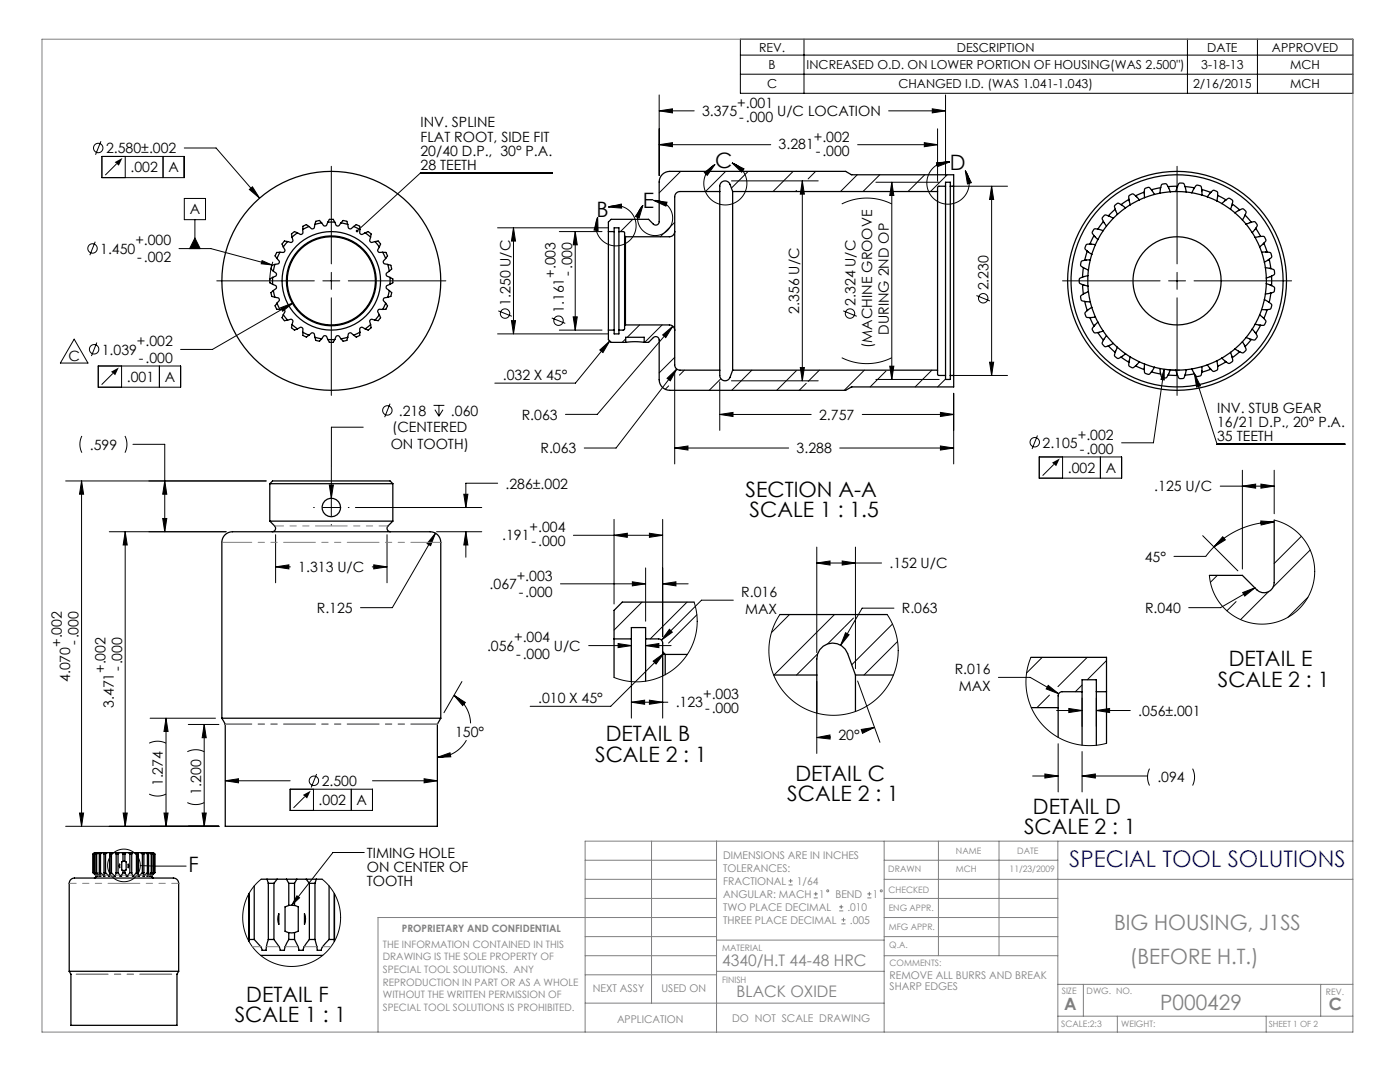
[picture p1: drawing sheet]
<svg xmlns="http://www.w3.org/2000/svg" width="279mm" height="216mm" viewBox="0 0 279 216" stroke-linecap="round" stroke-linejoin="round" font-family="sans-serif">
<g fill="none" stroke="#000" stroke-width=".2">
<path d="M131.6 18.9v16.1M147.8 7.8h122.2v10.8h-122.2zM147.8 14.8h122.2M147.8 11h122.2M160.5 7.8v10.8M188.7 18.9v16.2M237 7.8v10.8M251 7.8v10.8M20.1 28.2l-1 2.7M20.3 31.2h16.5v4.2h-16.5zM23.2 32.7l-2.2 2.2M25 31.2v4.2"/>
<path d="M32.5 31.2v4.2M36.8 29.5h6.3l8.7 10M36.8 39.6h4.2v4.2h-4.2zM49.8 37.8l.6-.5 1.4 2.2zM66.1 33.2v19.5M110.2 34.5h-26.3l-12.6 11.6M131.6 28.9h22.2M131.6 22.1h6.9M131.6 28.9l2.6-.4v.8zM131.6 22.1l2.6-.4v.8zM135.8 34.2l-4.2 4.3M140.6 34.4l2.1-1.6-1.6 2.2z"/>
<path d="M144.8 34.2l-4 4M146 36.1h17.3M146.1 32.5a4.3 4.3 0 0 1 2.3 6.4 4.3 4.3 0 0 1-6.8 .6 4.3 4.3 0 0 1 1.1-6.7M146.1 32.5l2.4 1.2-.5 .7zM149.3 34.2l-3.3 3.3M158.3 34.2l-4 4M159 38l-.2 .2M160.1 36.1l.4 2.6h-.8zM160.1 36.1v39.9M162.8 34.2l-1.5 1.5M171.1 34.9l-3.4 3.3M171.2 28.9h15.9"/>
<path d="M174.8 36.4h12.6M175.6 34.9l-3.4 3.3M177.3 22.1h11.4M178 36.4l.4 2.6h-.8zM178 36.4v39.3M184.5 28.5l2.6 .4-2.6 .4zM184.6 34.9l-3.4 3.3M186.1 21.7l2.6 .4-2.6 .4zM186.9 32.5l2.7-.2-2.5 1zM187.1 25.7v10.5M189 34.9l-3.3 3.3M189.6 32.3a4.2 4.2 0 0 0-4.6 4.8 4.2 4.2 0 0 0 5.8 3.3 4.2 4.2 0 0 0 1.8-6.3"/>
<path d="M190 37.2h11.1M192.6 34.1l1.3 2.4-.8 .2zM197.9 37.2v37.7M197.9 37.2l.4 2.6h-.8zM234.9 33.2v19.5M19 48.2l-1.1 2.7M35.7 49.6h6.4l12.2 3.3M38.9 47.5l1.1 2.1h-2.2zM38.9 43.8v5.8M43.3 56h19.4M52.3 52l2 .9-2.2-.3zM54.4 52.2l-.4 1.9-.2 1.8"/>
<path d="M64.4 56h3.4M66.1 54.3v3.4M66.1 59.4v19.5M69.5 56h19.5M99.3 45.5h22M102.5 45.5l.4 2.6h-.8zM102.5 45.5v21.1M111.6 46.2h8.5M114.8 46.2v19.7M114.8 46.2l.4 2.7h-.8zM119.3 43.3l.1 2.7-.8-.1zM121.4 41.3a4 4 0 0 1 5.5 3.3 4 4 0 0 1-4.6 4.4 4 4 0 0 1-3-5.7"/>
<path d="M121.4 41.3l2.6-.6 .1 .8zM126.3 43.8l-2.5 2.4M128.3 41l-.8 2.5-.7-.3zM130.5 40a3.5 3.5 0 0 1 3.7 4.2 3.5 3.5 0 0 1-5.2 2.4 3.5 3.5 0 0 1-.7-5.6M130.5 40l2.6 .3-.2 .8zM134.7 44.4l-2.9 2.8M168 40.7a11.2 11.2 0 0 1 10 0M194.9 59l2.7 1.1M212 56h19.5M233.2 56h3.4M234.9 54.3v3.4M234.9 59.4v19.5"/>
<path d="M238.3 56h19.5M14.8 67.7l2.8 4.7h-5.6zM19.3 68.4l-1.1 2.6M19.6 73h16.4v4.3h-16.4zM22.5 74.5l-2.2 2.3M24.3 73v4.3M31.8 73v4.3M56 61.4l2.5-1-2.1 1.7zM58.5 60.4l-16.1 9.3h-6.4M99.3 66.6h22M99.4 62l2.7 1.1M102.1 64h.8l-.4 2.6z"/>
<path d="M110.1 63.5l2.7 1M111.6 65.9h8.5M114.4 63.2h.8l-.4 2.7zM119.7 69.8l2-1.8-1.4 2.4zM121.7 68l-6.9 8.5h-16M124.9 67.6l-.7 .7M127.6 64.8l-2.4 2.5M132.1 64.8l-3.4 3.5M132.3 66.8l2-1.7-1.4 2.3zM133.1 75.5l2-1.9-1.3 2.4zM133.4 77l-.6 .7M134.3 65.1l-15.1 17.6h-6.3"/>
<path d="M134.7 74.1v18.5M134.7 71.3l-3.1 3.1M135.1 73.6l-12.2 15.8h-6.3M136.6 73.9l-1 1M143.6 76.2v9.7M143.9 75.6l-2.4 2.3M146 76h17.3M150.1 73.9l-4.1 4M159 73.9l-4 4M159.7 73.3h.8l-.4 2.7zM160.9 76.5l-1.4 1.4M163.5 73.9l-2.2 2.2"/>
<path d="M168 71.4a11.2 11.2 0 0 0 10 0M168.3 62l2.7 1.1M172.5 73.9l-4 4M174.8 75.7h12.6M176.8 74l-3.1 3.2M177.6 73.1h.8l-.4 2.6zM186 73.9l-3.4 3.3M188.7 75.6l-1.6 1.6M190 74.9h11.1M190.3 78.5v14.1M197.5 72.3h.8l-.4 2.6zM232.3 73.7l-2.1 14.7h-6.4"/>
<path d="M232.3 73.7v2.1l-.6-.1zM232.7 73.7l2.8 .2M238.4 74.6l4.5 14h25.5M238.4 74.6l1.2 2.4-.8 .2zM13.1 96h40M16.3 96l.4 2.6h-.8zM16.3 96v68.9M16.3 87a3.7 3.7 0 0 0 0 3.3M24.9 87a3.7 3.7 0 0 1 0 3.3M26.5 88.7h6.4v17.4M32.9 96l.4 2.6h-.8zM65.7 96.8h.8l-.4 2.6z"/>
<path d="M66.1 99.6v3.4M72.5 85.2h-6.4v14.2M77.8 80.6l-1 2.6M86.5 80.9h2.2M86.8 81.7l.8 1.3M87.6 80.9v2.1M88.4 81.7l-.8 1.3M92.6 98.6h.8l-.4 2.7zM99.3 96.4h-6.3v4.9M134.7 89.4h22.7M134.7 89.4l2.6-.4v.8zM143.6 82.7h18.3"/>
<path d="M143.6 82.7l2.7-.4v.8zM167.6 89.4h22.7M172.1 82.7h18.2M187.7 82.3l2.6 .4-2.6 .4zM187.7 89l2.6 .4-2.6 .4zM207 86.9l-1 2.7M207.4 91.2h16.4v4.2h-16.4zM210.3 92.7l-2.2 2.2M212.1 91.2v4.2M219.6 91.2v4.2M243.5 97h10.8M247.9 97l2.7-.4v.8z"/>
<path d="M247.9 93.8v19.7M251.6 96.6l2.7 .4-2.7 .4zM254.3 93.8v8.7M21.8 106.1h23.3M25 106.1v58.8M25 106.1l.4 2.6h-.8zM32.5 103.5h.8l-.4 2.6zM55 113.1l2.6-.4v.8zM55 106.7v9.6M55 113.1h3M62.6 101.3h.1M64.4 101.3h3.4"/>
<path d="M66.1 104.7v.1M69.5 101.3h.2M70.9 101.3h25.2M74.3 113.1h2.9M74.6 112.7l2.6 .4-2.6 .4zM77.2 106.7v9.6M86.9 106.4l-8.6 14.9h-6.4M86.9 106.4l-1 2.5-.7-.4zM87.1 106.1h9M93 106.1v5.1M93 106.1l.4 2.6h-.8zM111.9 116.5h16.9"/>
<path d="M114.4 106.8h17.9M122.5 103.6v16.9M122.5 106.8l2.7-.4v.8zM126.2 116.1l2.6 .4-2.6 .4zM128.8 113.3v10.7M129.6 106.4l2.7 .4-2.7 .4zM132.3 103.6v23.4M132.3 116.5h5M132.3 116.5l2.6-.4v.8zM146.3 119.8h-6.3l-8 7.9M163 109.2v21M163 112.3h12.9"/>
<path d="M163 112.3l2.7-.4v.8zM168.1 111.9l2.6 .4-2.6 .4zM170.7 109.2v24.2M240 106.9l7 7M242.3 109.1l-1.7 1.9h-6.3M242.9 114.8l-1.3 1.4M244 107.1l.5 .6-2.2 1.4zM248 118.2l2.5-.9-2.1 1.6zM250.5 117.3l-6.9 4h-6.4M251.6 104l2.7 .2-2.6 .6zM253.1 118.1l-5.5 5.5M254.3 104.2a17 17 0 0 0-12 4.9"/>
<path d="M254.3 103.8l1.4 .4 1.3 .6 2.3 1.8 1.7 2.2 .6 1.4 .5 1.4 .2 1.4 .1 1.5-.5 2.8-1.3 2.5-.9 1.2-1 1-1.2 .9-1.3 .7-1.3 .5-1.5 .3-2.8 .1-1.5-.3-1.3-.5-2.5-1.5-2-2-1.3-2.5-.4-1.4-.2-1.5M259.7 107l-5.4 5.4M261 119.2l-4 4M261.5 109.7l-7.4 7.4M90.6 138.7l2.3 1.5-.6 .6zM90.6 138.7a6.6 6.6 0 0 1 3.3 5.6M92.2 136l-3.6 6.2M117.5 128.8h8.5M123.4 128.4l2.6 .4-2.6 .4zM126 128.8v14.5M128.1 120.1l-5.6 5.6M128.8 128.8h5.1"/>
<path d="M128.8 128.8l2.7-.4v.8zM129.6 139.7l2.7 .4-2.7 .4zM130.4 131.9l2.1-1.6-1.6 2.2zM132.3 131.3v12M132.5 130.3l-10.6 10.6h-16.1M133.6 125.6l.6 .5-2.2 1.6zM137.1 120.1l-7.3 7.4M138.5 120.1l.4 1.7 .2 1.7v1.7l-.3 1.7-.6 1.7-.7 1.5-1 1.4-1.1 1.2-1.3 1.1-1.5 .9-1.7 .7-1.6 .4-1.7 .2h-1.7l-1.7-.3-1.7-.5M139.1 122.7l-5.7 5.6M155.6 122.6l-.8 1.5-.7 1.6-.4 1.7-.2 1.7v1.7l.3 1.9 .4 1.6 .8 1.6 .9 1.5 1.1 1.4 1.3 1.1 1.4 1 1.6 .8 1.6 .6 1.7 .3 1.7 .1 1.7-.1 1.8-.3 1.7-.6 1.5-.8 1.4-1 1.3-1.2 1.1-1.3 .9-1.5 .8-1.6 .4-1.6 .3-1.7v-1.8l-.2-1.7-.4-1.7-.7-1.6-.8-1.6M157.6 122.6l-3.6 3.6M163 136v14.3"/>
<path d="M163.2 130.5l-4.2 4.2M166.5 122.6l-12 12.1M168.5 125.1l-3.3 3.4M168.7 126.3l.8 .4-1.7 2zM170.3 123.3l-1.7 1.7M171.2 135.9l4.4 12.2M178.1 124.5l-8.1 8.2M178.4 121.4h-6.3l-4.3 7.3M179.1 128l-6.7 6.7M199.3 135.2h6.3l5.7 3.2M205.7 131.2l-.5 1.6-.4 1.8v1.8l.1 1.7 .4 1.8 .6 1.6 .9 1.6 1.1 1.4 1.2 1.2 1.5 1.1 1.6 .8 1.6 .6 1.7 .4 1.8 .2 1.8-.1 1.7-.4M208 131.2l-3.1 3.1"/>
<path d="M209.2 136.8l2.1 1.6-2.5-.9zM209.4 138.7l-2.5 2.5M216 136.7l-1.4 1.3M216 139.3v5.7M217 131.2l-5.9 5.8M218.8 139.3v5.7M220.8 131.8l-3.8 3.8M246.7 120l-1.8 1.9M29.8 158.5a3.8 3.8 0 0 0 3.3 0M29.8 148.3a3.8 3.8 0 0 1 3.3 0M30 143.3h13M33.1 143.3l.4 2.7h-.8z"/>
<path d="M33.1 143.3v21.6M37.4 150a3.8 3.8 0 0 1 3.4 0M37.6 144.6h6.1M40.8 144.6v20.3M40.8 144.6l.4 2.6h-.9zM45 155.8h12.9M45 155.8l2.6-.4v.8zM57.9 157.5h16.4v4.2h-16.4zM60.8 159l-2.2 2.2M62.6 157.5v4.2M63.2 154.5l-1.1 2.6M70.1 157.5v4.2"/>
<path d="M74.3 155.8h13M84.6 155.4l2.7 .4-2.7 .4zM87.3 151.1l2.5-.9 .2 .8zM93.1 147.7a6.6 6.6 0 0 1-5.8 3.4M126 140.1h7.3M126 140.1l2.6-.4v.8zM163 147.2l2.6-.5 .1 .8zM165.7 147.1l-2.7 .1M171.9 145.6l2.6-.5-2.4 1.2zM174.5 145.1l-1.3 .5M206.1 154.8h5.1M208.5 154.4l2.7 .4-2.7 .5z"/>
<path d="M210.9 141.8h5.1M211.2 148.4v9.6M213.3 141.4l2.7 .4-2.7 .4zM216 154.8l2.6-.4v.9zM216 150v8M216 154.8h13M218.8 141.8l2.6-.4v.8zM218.8 141.8h6.8M229.4 153.4a3.8 3.8 0 0 0 0 3.3M238 153.4a3.8 3.8 0 0 1 0 3.3M13.1 164.9h30.6M15.9 162.2h.8l-.4 2.7z"/>
<path d="M24.6 162.2h.8l-.4 2.7zM28 172.7l9.1 .1M32.7 162.2h.8l-.4 2.7zM37.4 160.1a3.8 3.8 0 0 0 3.4 0M40.3 162.2h.9l-.4 2.7zM52.1 175.4l-1.1 1.1-.9 1.1-.7 1.3-.6 1.5-.3 1.4-.1 1.5 .2 1.5 .4 1.5 .6 1.4 .8 1.3 1 1.1 1.2 1 1.2 .7 1.4 .6 1.5 .3 1.5 .1 1.4-.1 1.5-.3 1.4-.6 1.4-.8 1.1-.9 1-1.2 .8-1.2 .6-1.4 .4-1.5 .2-1.5-.1-1.5-.3-1.4-.5-1.4-.8-1.4-.9-1.1-1.1-1.1M59.3 178.7l.5 .5-1.6 1.4zM72.7 170.1h-6.3l-8.2 10.5"/>
<circle cx="19.6" cy="29.5" r=".94"/>
<circle cx="18.5" cy="49.6" r=".94"/>
<circle cx="196.2" cy="59.5" r=".94"/>
<circle cx="18.8" cy="69.7" r=".94"/>
<circle cx="100.8" cy="62.6" r=".94"/>
<circle cx="111.5" cy="64" r=".94"/>
<circle cx="169.6" cy="62.6" r=".94"/>
<circle cx="77.3" cy="81.9" r=".94"/>
<circle cx="206.5" cy="88.2" r=".94"/>
<circle cx="62.6" cy="155.8" r=".94"/>
<circle cx="24.7" cy="172.7" r="3.3"/>
</g>
<g fill="#000">
<path d="M22.9 32.4l1.5-.9-.7 1.6zM22.2 74.2l1.5-.9-.7 1.6zM210 92.3l1.5-.8-.7 1.5zM60.5 158.6l1.5-.8-.7 1.5z"/>
<path d="M178 36.4l.4 2.6h-.8zM177.6 73.1h.8l-.4 2.6zM160.1 36.1l.4 2.6h-.8zM159.7 73.3h.8l-.4 2.7zM102.5 45.5l.4 2.6h-.8zM102.1 64h.8l-.4 2.6zM114.8 46.2l.4 2.7h-.8zM114.4 63.2h.8l-.4 2.7zM197.9 37.2l.4 2.6h-.8zM197.5 72.3h.8l-.4 2.6zM25 106.1l.4 2.6h-.8zM24.6 162.2h.8l-.4 2.7zM16.3 96l.4 2.6h-.8zM15.9 162.2h.8l-.4 2.7zM33.1 143.3l.4 2.7h-.8zM32.7 162.2h.8l-.4 2.7zM40.8 144.6l.4 2.6h-.9zM40.3 162.2h.9l-.4 2.7z"/>
<path d="M38.9 47.5l1.1 2.1h-2.2zM-.1 27.3v1zM-.1 83v1z"/>
<path d="M52.3 52l-.2 .6 2.2 .3zM56 61.4l.4 .7 2.1-1.7zM49.8 37.8l2 1.7-1.4-2.2zM119.7 69.8l2-1.8-1.4 2.4zM132.3 66.8l.6 .6 1.4-2.3zM133.1 75.5l.7 .5 1.3-2.4zM187.7 82.3l2.6 .4-2.6 .4zM143.6 82.7l2.7-.4v.8zM134.7 89.4l2.6-.4v.8zM187.7 89l2.6 .4-2.6 .4zM131.6 28.9l2.6-.4v.8zM184.5 28.5l2.6 .4-2.6 .4zM131.6 22.1l2.6-.4v.8zM186.1 21.7l2.6 .4-2.6 .4zM55 113.1l2.6-.4v.8zM74.6 112.7l2.6 .4-2.6 .4zM32.5 103.5h.8l-.4 2.6zM32.9 96l.4 2.6h-.8zM86.9 106.4l-1.7 2.1 .7 .4zM65.7 96.8l.4 2.6 .4-2.6zM93 106.1l.4 2.6h-.8zM92.6 98.6h.8l-.4 2.7zM45 155.8l2.6-.4v.8zM84.6 155.4l2.7 .4-2.7 .4zM87.3 151.1l2.5-.9 .2 .8zM90.6 138.7l2.3 1.5-.6 .6zM132.3 116.5l2.6-.4v.8zM126.2 116.1l2.6 .4-2.6 .4zM128.8 128.8l2.7-.4v.8zM123.4 128.4l2.6 .4-2.6 .4zM133.6 125.6l-1.6 2.1 2.2-1.6zM130.4 131.9l2.1-1.6-1.6 2.2zM129.6 106.4l2.7 .4-2.7 .4zM122.5 106.8l2.7-.4v.8zM129.6 139.7l2.7 .4-2.7 .4zM126 140.1l2.6-.4v.8zM168.7 126.3l-.9 2.4 1.7-2zM163 147.2l2.6-.5 .1 .8zM171.9 145.6l2.6-.5-2.4 1.2zM163 112.3l2.7-.4v.8zM168.1 111.9l2.6 .4-2.6 .4zM209.2 136.8l-.4 .7 2.5 .9zM213.3 141.4l2.7 .4-2.7 .4zM218.8 141.8l2.6-.4v.8zM208.5 154.4l2.7 .4-2.7 .5zM216 154.8l2.6-.4v.9zM248 118.2l.4 .7 2.1-1.6zM247.9 97l2.7-.4v.8zM251.6 96.6l2.7 .4-2.7 .4zM251.6 104l2.7 .2-2.6 .6zM244 107.1l.5 .6-2.2 1.4zM232.3 73.7l-.6 2 .6 .1z"/>
<path d="M71.1 45.9v.4l.2-.2-.2 .2a.27 .27 0 0 0 .3 0 .27 .27 0 0 0 .1-.4 .27 .27 0 0 0-.4 0zM238.4 74.6l1.2 2.4-.8 .2zM59.3 178.7l.5 .5-1.6 1.4z"/>
<path d="M119.3 43.3l.1 2.7-.8-.1zM121.4 41.3l2.6-.6 .1 .8zM140.6 34.4l2.1-1.6-1.6 2.2zM146.1 32.5l2.4 1.2-.5 .7zM186.9 32.5l2.7-.2-2.5 1zM192.6 34.1l1.3 2.4-.8 .2zM128.3 41l-.8 2.5-.7-.3zM130.5 40l2.6 .3-.2 .8z"/>
</g>
<g fill="none" stroke="#808080" stroke-width=".2">
<path d="M8.4 7.8h261.6v198.1h-261.6zM116.8 171.7h26.2M116.8 175.5h26.2M116.8 179.3h26.2M130 167.8v32.4M143 167.8v38.1M157.4 176.6h.8M157.4 175.8h.8M157.8 175.4v.8M162.4 179.2h.8M162.4 178.4h.8M162.8 178v.8"/>
<path d="M173.1 179.2h.8M173.1 178.4h.8M173.5 178v.8M176.5 167.8v38.1M176.5 171.7h34.6M176.5 175.5h93.5M176.5 179.3h34.6M187.3 167.8v22.9M199.4 167.8v22.9M211.1 167.8v38.1M270 167.8h-153.2v38.1M116.8 190.7h26.2"/>
<path d="M116.8 186.9h26.2M116.8 194.5h26.2M143 193.8h33.5M143 187.6h33.5M143 183.1h-67.6v22.8M167.5 181.8h.8M167.5 181h.8M167.9 180.5v.9M167.9 184.3h.8M167.9 183.5h.8M168.3 183.1v.8M176.5 190.7h34.6"/>
<path d="M176.5 183.1h34.6M176.5 186.9h34.6M211.1 196.4h58.9M216.2 196.4v6.4M263.6 196.4v6.4M116.8 200.2h59.7M211.1 202.8h58.9M223 202.8v3.1M252.7 202.8v3.1"/>
<circle cx="165.2" cy="177.8" r=".2"/>
<circle cx="175.9" cy="177.8" r=".2"/>
</g>
<g fill="none" stroke="#000" stroke-width=".25">
<path d="M143.6 38.2v-1a1.06 1.06 0 0 1 .9-1.1 1.06 1.06 0 0 1 1.2 .7l.5 1.4M143.6 38.2h-7.9a1.06 1.06 0 0 0-1 1.1v6.9M143.6 38.2v35.7M146.2 38.2v35.7M146.2 38.2h40.9M187.1 38.2v35.7M188.7 37.2h-1.5l-.1 1M188.7 37.2v37.7M188.7 37.2v-.8h1v.8M189.7 37.2v37.7M189.7 37.2h.6M190.3 37.2v37.7"/>
<path d="M190.3 37.2v-2.3h-20.3l-1.2-.7h-35.1a2.12 2.12 0 0 0-2.1 2.1v7.9a.68 .68 0 0 1-.5 .7 .68 .68 0 0 1-.7-.2l-1-.9h-7.4l-.6 .5v1.9M225.3 39.8l-1.6 1M225.3 39.8l.3 1.1M226.6 39.1a.75 .75 0 0 0-.9-.3 .75 .75 0 0 0-.4 1M226.6 39.1l.8 .8M227.4 39.9l-1.8 1M228.4 38.3l-1.8 .8M228.4 38.3v1.1M228.4 39.4l-1 .5M229.8 37.9a.75 .75 0 0 0-.9-.4 .75 .75 0 0 0-.5 .8M229.8 37.9l.6 .9M230.4 38.8l-2 .6"/>
<path d="M231.5 38.5l-1.1 .3M231.6 37.4l-1.8 .5M231.6 37.4l-.1 1.1M233.1 37.2a.75 .75 0 0 0-.8-.5 .75 .75 0 0 0-.7 .7M233.1 37.2l.5 1.1M233.6 38.3l-2.1 .2M234.7 38.2l-1.1 .1M234.7 38.2l2 .1M235 37.2a.75 .75 0 0 1 .8-.7 .75 .75 0 0 1 .7 .7M235 37.2h-1.9M235 37.2l-.3 1M236.5 37.2l1.9 .3"/>
<path d="M236.5 37.2l.2 1.1M236.7 38.3l1.1 .2M237.8 38.5l2.1 .4M238.4 37.5a.75 .75 0 0 1 .9-.5 .75 .75 0 0 1 .5 .8M238.4 37.5l-.6 1M239.8 37.8l1.8 .6M239.8 37.8l.1 1.1M239.9 38.9l1 .4M240.9 39.3l2 .8M241.6 38.4a.75 .75 0 0 1 1-.3 .75 .75 0 0 1 .4 .9M241.6 38.4l-.7 .9M243 39l1.7 .9"/>
<path d="M243 39l-.1 1.1M244.7 39.9a.75 .75 0 0 1 1-.2 .75 .75 0 0 1 .2 1M244.7 39.9l-.9 .7M54.4 56.7l.6 .3 .2 .3-.1 .3-.5 .4M54.4 55.4v1.3M54.4 55.4l-.5 .3-.1 .3 .1 .4 .5 .3M54.6 58l.3 1.3M54.6 54.1l.5 .4 .1 .3-.2 .3-.6 .3M54.6 58l-.5 .4 .1 .4v.3l.7 .2M54.9 52.8l-.3 1.3M54.9 59.3l.6 .1 .2 .3v.3l-.4 .5M54.9 52.8l-.7 .1v.4l-.1 .4 .5 .4"/>
<path d="M55.3 51.6l.4 .5v.3l-.2 .2-.6 .2M55.9 50.3l-.6 1.3M55.9 50.3l-.7 .1-.1 .3-.2 .4 .4 .5M56.5 49.3l.4 .6-.1 .3-.2 .2-.7-.1M57.4 48.2l-.9 1.1M57.4 48.2l-.6-.1-.3 .3-.2 .3 .2 .6M58.3 47.3l.2 .7-.2 .3-.2 .1-.7-.2M59.4 46.5l-1.1 .8M59.4 46.5l-.6-.3-.3 .2-.3 .3 .1 .6M60.4 45.8v.7l-.1 .2-.3 .1-.6-.3M61.7 45.2l-1.3 .6M61.7 45.2l-.6-.4-.3 .2-.3 .2-.1 .6"/>
<path d="M62.8 44.8l-.1 .7-.2 .2-.3-.1-.5-.4M64.2 44.5l-1.4 .3M64.2 44.5l-.4-.5-.4 .1-.4 .1-.2 .6M65.4 44.3l-.2 .7-.3 .1-.3-.1-.4-.5M65.4 44.3h1.4M65.4 44.3l.3-.5h.4h.4l.3 .5M66.8 44.3l.3 .7 .3 .1 .2-.1 .5-.5M68.1 44.5l1.3 .3M68.1 44.5l.4-.5 .4 .1 .3 .1 .2 .6M69.4 44.8l.1 .7 .3 .2 .3-.1 .5-.4M70.6 45.2l1.2 .6M70.6 45.2l.5-.4 .3 .2 .4 .2v.6"/>
<path d="M71.8 45.8v.7l.2 .2 .3 .1 .6-.3M72.9 46.5l1.1 .8M72.9 46.5l.6-.3 .3 .2 .3 .3-.1 .6M74 47.3l-.2 .7 .1 .3 .3 .1 .6-.2M74.8 48.2l.9 1.1M74.8 48.2l.7-.1 .2 .3 .3 .3-.3 .6M75.7 49.3l-.3 .6v.3l.3 .2 .7-.1M76.4 50.3l.6 1.3M76.4 50.3l.6 .1 .2 .3 .1 .4-.3 .5M77 51.6l-.5 .5v.3l.2 .2 .7 .2M77.4 52.8l.3 1.3M77.4 52.8l.6 .1 .1 .4 .1 .4-.5 .4"/>
<path d="M77.4 59.3l-.7 .1-.2 .3v.3l.5 .5M77.7 54.1l-.6 .4v.3l.1 .3 .6 .3M77.7 58l-.3 1.3M77.7 58l.5 .4-.1 .4-.1 .3-.6 .2M77.8 55.4v1.3M77.8 56.7l-.6 .3-.1 .3v.3l.6 .4M77.8 55.4l.6 .3v.3v.4l-.6 .3M121.4 46.2v19.7M121.4 46.2h1.2M122.6 46.2v19.7M122.6 46.2v-.7h.9v.7M123.5 46.2l1 .1 .2 .8"/>
<path d="M123.5 46.2v19.7M124.7 47.1v17.9M124.7 47.1l.1 .1M124.8 47.2v17.6M134.7 46.2a1.06 1.06 0 0 1-1.1 1h-8.8M134.7 46.2v19.7M216 55.3a.75 .75 0 0 0-.6 .7 .75 .75 0 0 0 .6 .8M216 56.8l.2 1.9M216 56.8l1.1 .3M216.2 53.4l-.2 1.9M216.2 58.7a.75 .75 0 0 0-.5 .8 .75 .75 0 0 0 .8 .6M216.2 53.4l1 .5"/>
<path d="M216.5 51.9a.75 .75 0 0 0-.8 .7 .75 .75 0 0 0 .5 .8M217 50.1l-.5 1.8M217 50.1l.9 .7M217.1 55l-1.1 .3M217.1 57.1l.1 1.1M217.1 55v2.1M217.2 58.2l-1 .5M217.2 53.9l-.1 1.1M217.2 58.2l.4 2M217.5 48.7a.75 .75 0 0 0-.9 .5 .75 .75 0 0 0 .4 .9M217.5 48.7l1.1 .1M217.6 51.8l-1.1 .1"/>
<path d="M217.6 51.8l-.4 2.1M217.9 50.8l-.3 1M218.3 47l-.8 1.7M218.3 47l.8 .8M218.6 48.8l-.7 2M219.1 45.7a.75 .75 0 0 0-1 .3 .75 .75 0 0 0 .2 1M219.1 45.7l1.1 .3M219.1 47.8l-.5 1M220.2 46l-1.1 1.8M220.2 44.2l-1.1 1.5M220.2 44.2l.6 .9M220.8 45.1l-.6 .9"/>
<path d="M221.2 43.1a.75 .75 0 0 0-1 .1 .75 .75 0 0 0 0 1M221.2 43.1l1 .4M222.2 43.5l-1.4 1.6M222.6 41.8l-1.4 1.3M222.6 41.8l.4 1M223 42.8l-.8 .7M223.7 40.8a.75 .75 0 0 0-1 0 .75 .75 0 0 0-.1 1M223.7 40.8l.9 .7M224.6 41.5l-1.6 1.3M225.6 40.9l-1 .6M242.9 40.1l.9 .5M243.8 40.6l1.8 1.2"/>
<path d="M245.6 41.8l.8 .7M245.9 40.7l1.5 1.2M245.9 40.7l-.3 1.1M246.5 42.5l1.5 1.4M247.4 41.9a.75 .75 0 0 1 1 0 .75 .75 0 0 1 .1 1M247.4 41.9l-1 .6M248 43.9l.7 .8 1-.4M248.5 42.9l1.2 1.4M248.5 42.9l-.5 1M248.7 44.7l1.2 1.7M249.7 44.3a.75 .75 0 0 1 1 .3 .75 .75 0 0 1-.1 1M249.9 46.4l.6 1"/>
<path d="M250.5 47.4l.9 1.9M250.6 45.6l1 1.6M250.6 45.6l-.7 .8M251.4 49.3l.4 1h1.1M251.6 47.2a.75 .75 0 0 1 .9 .4 .75 .75 0 0 1-.3 .9M251.6 47.2l-1.1 .2M251.8 50.3l.5 2M252.2 48.5l.7 1.8M252.2 48.5l-.8 .8M252.3 59.8l1 .5M252.3 59.8l-.5 2M252.5 58.7l-.2 1.1"/>
<path d="M252.5 53.4l.2 2.1M252.7 56.6l1.1 .4M252.7 55.5v1.1M252.7 56.6l-.2 2.1M252.9 50.3a.75 .75 0 0 1 .8 .5 .75 .75 0 0 1-.4 .9M253.3 51.7l.3 1.9M253.3 51.7l-1 .6 .2 1.1 1.1 .2M253.6 58.5l-.3 1.8M253.6 53.6a.75 .75 0 0 1 .8 .7 .75 .75 0 0 1-.6 .8M253.6 58.5l-1.1 .2M253.8 57a.75 .75 0 0 1 .6 .8 .75 .75 0 0 1-.8 .7M253.8 55.1v1.9"/>
<path d="M253.8 55.1l-1.1 .4M55.3 60.5l.6 1.2M55.3 60.5l-.4 .5 .2 .4 .1 .3h.7M55.9 61.7h.7l.2 .2 .1 .3-.4 .6M56.5 62.8l.9 1.1M56.5 62.8l-.2 .6 .2 .3 .3 .3 .6-.1M57.4 63.9l.7-.2 .2 .1 .2 .3-.2 .7M58.3 64.8l1.1 .8M58.3 64.8l-.1 .6 .3 .2 .3 .3 .6-.3M59.4 65.6l.6-.3 .3 .1 .1 .2v.7M60.4 66.3l1.3 .6M60.4 66.3l.1 .6 .3 .2 .3 .2 .6-.4"/>
<path d="M61.7 66.9l.5-.5h.3l.2 .2 .1 .7M62.8 67.3l1.4 .3M62.8 67.3l.2 .6 .4 .1 .4 .1 .4-.5M64.2 67.6l.4-.5 .3-.1 .3 .1 .2 .6M65.4 67.7h1.4M65.4 67.7l.3 .6h.4h.4l.3-.6M68.1 67.6l-.5-.5-.2-.1-.3 .1-.3 .6M69.4 67.3l-1.3 .3M69.4 67.3l-.2 .6-.3 .1-.4 .1-.4-.5M70.6 66.9l-.5-.5h-.3l-.3 .2-.1 .7M71.8 66.3l-1.2 .6M71.8 66.3v.6l-.4 .2-.3 .2-.5-.4"/>
<path d="M72.9 65.6l-.6-.3-.3 .1-.2 .2v.7M74 64.8l-1.1 .8M74 64.8l.1 .6-.3 .2-.3 .3-.6-.3M74.8 63.9l-.6-.2-.3 .1-.1 .3 .2 .7M75.7 62.8l-.9 1.1M75.7 62.8l.3 .6-.3 .3-.2 .3-.7-.1M76.4 61.7h-.7l-.3 .2v.3l.3 .6M77 60.5l-.6 1.2M77 60.5l.3 .5-.1 .4-.2 .3h-.6M121.4 65.9v1.9l.6 .5h2.9M121.4 65.9h1.2M122.6 65.9v.7h.9v-.7"/>
<path d="M124.7 65l-.2 .8-1 .1M124.8 64.8h8.8a1.06 1.06 0 0 1 1.1 1.1M124.8 64.8l-.1 .2M124.9 68.3l1.9-.1 1.8 .1M124.9 68.3v-1h3.7v1M128.6 68.3h.8l1-.9a.68 .68 0 0 1 .7-.2 .68 .68 0 0 1 .5 .6v8a2.12 2.12 0 0 0 2.1 2.1h35.1l1.2-.7h20.3v-2.3M134.7 65.9v6.9a1.06 1.06 0 0 0 1 1.1h7.9M143.6 73.9v1a1.06 1.06 0 0 0 .9 1.1 1.06 1.06 0 0 0 1.2-.7l.5-1.4M146.2 73.9h40.9M187.1 73.9l.1 1h1.5M188.7 74.9v.8h1v-.8M189.7 74.9h.6"/>
<path d="M216.5 60.1l.5 1.9M216.5 60.1l1.1 .1M217 62a.75 .75 0 0 0-.4 .9 .75 .75 0 0 0 .9 .5M217.5 63.4l.8 1.7M217.6 60.2l.3 1.1M217.9 61.3l-.9 .7M217.9 61.3l.7 2M218.3 65.1a.75 .75 0 0 0-.2 1 .75 .75 0 0 0 1 .3M218.6 63.3l-1.1 .1M218.6 63.3l.5 1M219.1 66.4l1.1 1.5M219.1 64.3l-.8 .8"/>
<path d="M219.1 64.3l1.1 1.8M220.2 66.1l-1.1 .3M220.2 66.1l.6 .9M220.2 67.9a.75 .75 0 0 0 0 1 .75 .75 0 0 0 1 .1M220.8 67l-.6 .9M220.8 67l1.4 1.5M221.2 69l1.4 1.3M222.2 68.5l-1 .5M222.2 68.5l.8 .8M222.6 70.3a.75 .75 0 0 0 .1 1 .75 .75 0 0 0 1 0M223 69.3l-.4 1M223 69.3l1.6 1.3"/>
<path d="M223.7 71.3l1.6 1M224.6 70.6l-.9 .7M224.6 70.6l1 .6M225.3 72.3a.75 .75 0 0 0 .4 .9 .75 .75 0 0 0 .9-.2M225.6 71.2l-.3 1.1M225.6 71.2l1.8 1M226.6 73l1.8 .8M227.4 72.2l-.8 .8M227.4 72.2l1 .4M228.4 73.8a.75 .75 0 0 0 .5 .8 .75 .75 0 0 0 .9-.4M228.4 72.6v1.2M228.4 72.6l2 .7"/>
<path d="M229.8 74.2l1.8 .4M230.4 73.3l-.6 .9M230.4 73.3l1.1 .2M231.5 73.5l.1 1.1M231.5 73.5l2.1 .3M231.6 74.6a.75 .75 0 0 0 .7 .8 .75 .75 0 0 0 .8-.6M233.1 74.8l1.9 .1M233.6 73.8l-.5 1M233.6 73.8l1.1 .1M234.7 73.9l.3 1M236.5 74.9a.75 .75 0 0 1-.7 .6 .75 .75 0 0 1-.8-.6M236.7 73.8l-.2 1.1"/>
<path d="M236.7 73.8l-2 .1M237.8 73.6l.6 1M237.8 73.6l-1.1 .2M238.4 74.6l-1.9 .3M239.8 74.3a.75 .75 0 0 1-.5 .8 .75 .75 0 0 1-.9-.5M239.9 73.2l-.1 1.1M239.9 73.2l-2.1 .4M240.9 72.8l.7 .9M240.9 72.8l-1 .4M241.6 73.7l-1.8 .6M242.9 72l.1 1.1M242.9 72l-2 .8"/>
<path d="M243 73.1a.75 .75 0 0 1-.4 .9 .75 .75 0 0 1-1-.3M243.8 71.5l.9 .7M243.8 71.5l-.9 .5M244.7 72.2l-1.7 .9M245.6 70.3l.3 1.1M245.6 70.3l-1.8 1.2M245.9 71.4a.75 .75 0 0 1-.2 .9 .75 .75 0 0 1-1-.1M246.4 69.6l1 .6M246.4 69.6l-.8 .7M247.4 70.2l-1.5 1.2M248 68.2l.5 1M248 68.2l-1.6 1.4"/>
<path d="M248.5 69.2a.75 .75 0 0 1-.1 1 .75 .75 0 0 1-1 0M249.7 67.7l-1.2 1.5M249.7 67.7l-1-.4-.7 .9M249.9 65.7l.7 .8M249.9 65.7l-1.2 1.6M250.6 66.5a.75 .75 0 0 1 .1 1 .75 .75 0 0 1-1 .2M251.4 62.8l.8 .8M251.4 62.8l-.9 1.9M251.6 64.9l-1 1.6M251.6 64.9l-1.1-.2-.6 1M252.2 63.6a.75 .75 0 0 1 .3 .9 .75 .75 0 0 1-.9 .4M252.9 61.8l-.7 1.8"/>
<path d="M252.9 61.8h-1.1l-.4 1M253.3 60.3a.75 .75 0 0 1 .4 .9 .75 .75 0 0 1-.8 .6M53.8 96.5h24.6M53.8 96.5l.6-.5h23.4l.6 .5M53.8 96.5v7.5M78.4 96.5v7.5M53.8 104l1 .9a.68 .68 0 0 1 .2 .8 .68 .68 0 0 1-.7 .4M53.8 104h24.6M78.4 104l-1 .9a.68 .68 0 0 0-.1 .8 .68 .68 0 0 0 .6 .4M254.3 103.8v12.5a2.03 2.03 0 0 1-1.3 1.8 2.03 2.03 0 0 1-2.2-.4l-2.9-2.9h-6.5M122.5 127.5v7.7M122.5 127.5h3.5"/>
<path d="M126 127.5v8.5M126 127.5v-2.3h2.8v2.3M128.8 127.5h2.6a.81 .81 0 0 1 .9 .8v1.8M128.8 127.5v8.4M132.3 130.1v4.8M132.3 130.1l.5 .5M132.8 130.6v4M132.8 130.6h4.4M138.5 120.1h-14.3l-1.7 1.7v5.7M154.4 134.7h8.6M155.6 122.6h21.5M163 134.7v-3.2a3.2 3.2 0 0 1 2.6-3.1 3.2 3.2 0 0 1 3.6 2l1.5 4.3"/>
<path d="M163 134.7v7.6M170.7 134.7v7.3M170.7 134.7h7.6M205.7 131.2h15.1v6.8M216 138h-4a.81 .81 0 0 0-.8 .8v2.4M216 138v10.7M216 138v-2.4h2.8v2.4M218.8 138v10.7M218.8 138h2M220.8 138v10.3M44.3 143.3v-35.1a2.31 2.31 0 0 1 2.8-2.1h30.8a60.5 60.5 0 0 1 8.8 .2 2.12 2.12 0 0 1 1.3 1.9v35.1M44.3 143.3l.7 1.3v20.3h42.3v-20.3l.7-1.3"/>
<path d="M44.3 143.3h43.7M205.8 141.2h5.4M211.2 141.2v5.9M18.6 174.1l.5 .5a.34 .34 0 0 1 .1 .4 .34 .34 0 0 1-.4 .2M18.6 174.1h.1M18.6 170.4h.1M18.6 170.4v3.7M18.6 174.1l.6 .8M18.7 174.1l.5 .8M18.7 174.1h.1M18.7 170.4h.1M18.7 170.4v3.7"/>
<path d="M18.8 174.1l.7 .8-.4-.8M18.8 170.4v3.7M18.9 170.1h.1M18.9 170.1l-.3 .3M19.1 170.1h.2M19.1 170.1l-.4 .3M19.1 170.1l-.3 .3M19.1 174.1h.2M19.1 170.4h.2M19.1 170.4v3.7M19.2 174.9h.1M19.3 174.1l.7 .8h.1l-.3-.8"/>
<path d="M19.3 170.4v3.7M19.6 170.1h.3M19.6 170.1h-.3l-.2 .3M19.6 170.1l-.3 .3M19.8 174.1h.3M19.8 170.4h.3M19.8 170.4v3.7M19.9 170.1h.5M19.9 170.1l-.1 .3M20.1 174.1l.6 .8h.2l-.1-.8M20.1 170.4v3.7M20.4 170.1h.4"/>
<path d="M20.4 170.1l-.3 .3M20.8 174.1h.3M20.8 170.4h.3M20.8 170.4v3.7M20.8 170.1h.6M20.8 170.1v.3M21.1 174.1l.6 .8h.2v-.8h.3M21.1 170.4v3.7M21.4 170.1h.5M21.4 170.1l-.3 .3M21.9 170.1v.3h.3M21.9 170.1h.6"/>
<path d="M21.9 170.1v4.3M22.2 174.1l.6 .8h.2l.2-.8M22.2 170.4v3.7M22.5 170.1h.6M22.5 170.1l-.3 .3M23.1 170.1h.7M23.1 170.1l.1 .3M23.2 170.4h.4M23.2 174.1h.4M23.2 170.4v3.7M23.6 174.1l.4 .8h.3l.2-.8M23.6 170.4v3.7"/>
<path d="M23.8 170.1h.6M23.8 170.1l-.2 .3M23.9 172.4v.7zM24.4 170.1h.7M24.4 170.1l.1 .3M24.5 174.1h.4M24.5 173.7h.4M24.5 170.4h.4M24.5 171.9h.4M24.5 171.9l-.2 .1v1.6l.2 .1M24.5 170.4v1.5M24.5 173.7v.4"/>
<path d="M24.9 174.1l.3 .8h.3l.4-.8M24.9 171.9l.3 .1v1.6l-.3 .1M24.9 170.4v1.5M24.9 173.7v.4M25.1 170.1h.6M25.1 170.1l-.2 .3M25.6 172.4v.7zM25.7 170.1h.7M25.7 170.1l.2 .3M25.9 170.4h.4M25.9 174.1h.4M25.9 170.4v3.7"/>
<path d="M26.3 174.1l.1 .8h.3l.5-.8M26.3 170.4v3.7M26.4 170.1h.6M26.4 170.1l-.1 .3M27 170.1h.6M27 170.1l.2 .3M27.2 174.1h.4v.8h.2l.6-.8M27.2 170.4v3.7M27.6 170.1h.5M27.6 170.1v.3h-.4M27.6 170.1v4.3M28.1 170.1h.6"/>
<path d="M28.1 170.1l.3 .3M28.4 174.1h.3M28.4 170.4h.3M28.4 170.4v3.7M28.7 170.1h.4M28.7 170.1v.3M28.7 174.1l-.1 .8h.2l.6-.8M28.7 170.4v3.7M29.1 170.1h.4M29.1 170.1l.3 .3M29.4 174.1h.3M29.4 170.4h.3"/>
<path d="M29.4 170.4v3.7M29.5 170.1h.4M29.5 170.1l.2 .3M29.7 174.1l-.3 .8h.1l.7-.8M29.7 170.4v3.7M29.9 170.1h.3l.1 .3M29.9 170.1l.3 .3M30.2 170.4h.1M30.2 174.1h.1M30.2 170.4v3.7M30.2 170.1h.2M30.3 174.1l-.4 .8 .8-.8"/>
<path d="M30.3 170.4v3.7M30.4 170.1l.4 .3M30.4 170.1l.3 .3M30.4 174.6a.34 .34 0 0 0-.1 .4 .34 .34 0 0 0 .3 .2M30.6 170.1h.1M30.6 170.1l.3 .3M30.7 174.1h.1M30.7 170.4h.1M30.7 170.4v3.7M30.8 174.1l-.6 .8 .2-.3M30.8 170.4v3.7M30.9 174.1l-.5 .5"/>
<path d="M30.9 174.1h.1M30.9 170.4h.1M30.9 170.4v3.7M49.7 178.4v9.4M49.7 178.3v9.2M50.7 176.8v10.7M52.1 175.4h1.2M53.3 175.4h2M53.3 175.4l.3 .9M53.6 176.3h1.1M53.6 176.3v11.2M54.7 176.3v11.2"/>
<path d="M55.3 175.4h1.9M55.3 175.4l-.6 .9M57.2 175.4h2M57.2 175.4l.4 .9M57.6 176.3h1.2M57.6 176.3v4.4M58.8 176.3v4.4M59.2 175.4h1.9M59.2 175.4l-.4 .9M61.1 175.4h2M61.1 175.4l.6 .9M61.7 176.3h1.2"/>
<path d="M61.7 176.3v11.2M62.9 176.3v11.2M63.1 175.4h1.2M63.1 175.4l-.2 .9M65.7 176.8v10.7M66.7 178.3v9.2M66.8 178.4v9.4M13.8 193.8v-17.5a1.43 1.43 0 0 1 1.9-1.1h15.4a12.2 12.2 0 0 1 4.1 .2l.4 .5 .1 .4v17.5M13.8 193.8l.4 .6v10.2h21.1v-10.2l.4-.6M13.8 193.8h21.9M49.7 187.5h1M49.7 187.5v.3"/>
<path d="M50.7 187.5l1.3 1.4 .3 .7h.8l.5-2.1M52 190.6h12.4M53.6 187.5h1.1M54.7 187.5l1 1.4 .2 .7h.9l.1-.7 .7-1.4M55.6 182.3v2.1a2.77 2.77 0 0 1 0-2.1zM57.6 187.5h1.2M57.6 186.1h1.2M57.6 180.7h1.2M57.6 180.7l-.7 .3v4.8l.7 .3M57.6 186.1v1.4M58.8 187.5l.7 1.4 .1 .7h.9v-.2a4.1 4.1 0 0 1 1.2-1.9M58.8 180.7l.7 .3v4.8l-.7 .3"/>
<path d="M58.8 186.1v1.4M60.8 182.3a2.77 2.77 0 0 1 0 2.1zM61.7 187.5h1.2M62.9 187.5l.4 2.1h.8a2 2 0 0 1 .8-1.3l.8-.8M65.7 187.5h1M66.7 187.5v.4"/>
<circle cx="66.1" cy="56" r="8.8"/>
<circle cx="66.1" cy="56" r="9.8"/>
<circle cx="66.1" cy="56" r="21.8"/>
<circle cx="66.1" cy="56" r="9"/>
<circle cx="234.9" cy="56" r="21.2"/>
<circle cx="234.9" cy="56" r="21.8"/>
<circle cx="234.9" cy="56" r="8.8"/>
<circle cx="66.1" cy="101.3" r="1.85"/>
</g>
<path d="M44.3 108.2h43.7" fill="none" stroke="#808080" stroke-width=".2" stroke-dasharray="6.3 1.3 1.3 1.3 1.3 1.3" stroke-dashoffset=".4"/>
<path d="M44.9 144.4h42.4" fill="none" stroke="#808080" stroke-width=".2" stroke-dasharray="6.3 1.3 1.3 1.3 1.3 1.3" stroke-dashoffset="1"/>
<path d="M45 144.6h42.3" fill="none" stroke="#808080" stroke-width=".2" stroke-dasharray="6.3 1.3 1.3 1.3 1.3 1.3" stroke-dashoffset="1.1"/>
<path d="M54.8 104.9h22.6" fill="none" stroke="#808080" stroke-width=".2" stroke-dasharray="6.3 1.3 1.3 1.3 1.3 1.3" stroke-dashoffset="4.6"/>
<path d="M13.8 176.3h21.9" fill="none" stroke="#808080" stroke-width=".2" stroke-dasharray="6.3 1.3 1.3 1.3 1.3 1.3" stroke-dashoffset="5"/>
<path d="M14.1 194.4h21.2M14.2 194.4h21.1" fill="none" stroke="#808080" stroke-width=".2" stroke-dasharray="6.3 1.3 1.3 1.3 1.3 1.3" stroke-dashoffset="-1.1"/>
<g fill="none" stroke="#808080" stroke-width=".2" stroke-dasharray="6.3 1.3 1.3 1.3 1.3 1.3">
<path d="M19.1 174.6h.1M19.1 174.6h.2M19.5 174.6h.3M20.1 174.6h.5M20.9 174.6h.7M21.9 174.6h.8M23.1 174.6h.8M24.3 174.6h.9M25.6 174.6h.8M26.8 174.6h.8M27.9 174.6h.7M28.9 174.6h.5"/>
<path d="M29.6 174.6h.4M30.1 174.6h.2M30.4 174.6h.1M50.4 188.9h1.6M53.2 188.9h2.5M56.9 188.9h2.6M60.7 188.9h2.5M64.4 188.9h1.6"/>
</g>
<text font-size="4.6" fill="#00f" x="213.4" y="173">SPECIAL TOOL SOLUTIONS</text>
<g font-size="4.2">
<text x="142.7" y="33.5">C</text>
<text x="189.6" y="34">D</text>
<text x="128.3" y="41.5">E</text>
<text x="119" y="43.2">B</text>
<text x="148.8" y="99.1">SECTION A-A</text>
<text x="149.6" y="103.2">SCALE 1 : 1.5</text>
<text x="243" y="137">SCALE 2 : 1</text>
<text x="245.2" y="132.9">DETAIL E</text>
<text x="120.9" y="147.9">DETAIL B</text>
<text x="118.8" y="152">SCALE 2 : 1</text>
<text x="158.7" y="155.8">DETAIL C</text>
<text x="157.1" y="159.9">SCALE 2 : 1</text>
<text x="204.4" y="166.5">SCALE 2 : 1</text>
<text x="206.1" y="162.4">DETAIL D</text>
<text x="37.6" y="174">F</text>
<text x="49.1" y="199.9">DETAIL F</text>
<text x="46.8" y="204">SCALE 1 : 1</text>
</g>
<g font-size="4.2" fill="#808080">
<text x="222.3" y="185.5">BIG HOUSING, J1SS</text>
<text x="225.5" y="192.4">(BEFORE H.T.)</text>
<text x="231.6" y="201.5">P000429</text>
</g>
<g font-size="3.4" fill="#808080">
<text x="212.4" y="201.4">A</text>
<text x="265.2" y="201.4">C</text>
</g>
<g font-size="3.2" fill="#808080">
<text x="144.1" y="192.8">4340/H.T 44-48 HRC</text>
<text x="147" y="199">BLACK OXIDE</text>
</g>
<g font-size="2.8">
<text x="140.1" y="23.1">3.375</text>
<text x="147.1" y="21.5">+.001</text>
<text x="155.1" y="23.1">U/C LOCATION</text>
<text x="83.9" y="25.4">INV. SPLINE</text>
<text x="83.9" y="28.2">FLAT ROOT, SIDE FIT</text>
<text x="147.5" y="24.3">-.000</text>
<text x="155.4" y="29.8">3.281</text>
<text x="162.4" y="28.3">+.002</text>
<text x="21.2" y="30.6">2.580±.002</text>
<text x="26" y="34.4">.002</text>
<text x="33.6" y="34.4">A</text>
<text x="83.9" y="31.1">20/40 D.P., 30° P.A.</text>
<text x="83.9" y="33.9">28 TEETH</text>
<text x="162.8" y="31.1">-.000</text>
<text x="37.9" y="42.8">A</text>
<text x="20" y="50.7">1.450</text>
<text x="27" y="49">+.000</text>
<text x="27.4" y="52.3">-.002</text>
<text x="110.9" y="55.4" transform="rotate(-90 110.9 55.4)">+.003</text>
<text x="114.2" y="55.1" transform="rotate(-90 114.2 55.1)">-.000</text>
<text x="197.3" y="58" transform="rotate(-90 197.3 58)">2.230</text>
<text x="101.9" y="61" transform="rotate(-90 101.9 61)">1.250 U/C</text>
<text x="112.5" y="62.5" transform="rotate(-90 112.5 62.5)">1.161</text>
<text x="159.5" y="62.6" transform="rotate(-90 159.5 62.6)">2.356 U/C</text>
<text x="170.7" y="61" transform="rotate(-90 170.7 61)">2.324 U/C</text>
<text x="13.7" y="72">C</text>
<text x="20.3" y="70.8">1.039</text>
<text x="27.3" y="69.1">+.002</text>
<text x="174" y="69.4" transform="rotate(-90 174 69.4)">(MACHINE GROOVE</text>
<text x="177.4" y="66.8" transform="rotate(-90 177.4 66.8)">DURING 2ND OP</text>
<text x="25.3" y="76.2">.001</text>
<text x="27.7" y="72.4">-.000</text>
<text x="32.9" y="76.2">A</text>
<text x="100.3" y="75.8">.032 X 45°</text>
<text x="79.6" y="83">.218</text>
<text x="90" y="83">.060</text>
<text x="104.1" y="83.7">R.063</text>
<text x="163.5" y="83.8">2.757</text>
<text x="242.9" y="82.3">INV. STUB GEAR</text>
<text x="17.9" y="89.7">.599</text>
<text x="78" y="89.6">ON TOOTH)</text>
<text x="78.3" y="86.3">(CENTERED</text>
<text x="208.1" y="89.3">2.105</text>
<text x="215.1" y="87.7">+.002</text>
<text x="242.9" y="85.2">16/21 D.P., 20° P.A.</text>
<text x="242.9" y="88">35 TEETH</text>
<text x="107.9" y="90.4">R.063</text>
<text x="159" y="90.4">3.288</text>
<text x="213.1" y="94.4">.002</text>
<text x="215.5" y="90.6">-.000</text>
<text x="220.7" y="94.4">A</text>
<text x="100.9" y="97.5">.286±.002</text>
<text x="230.4" y="98.1">.125 U/C</text>
<text x="100.2" y="107.8">.191</text>
<text x="105.7" y="106.2">+.004</text>
<text x="106.1" y="109">-.000</text>
<text x="177.5" y="113.4">.152 U/C</text>
<text x="228.5" y="112.1">45°</text>
<text x="59.5" y="114.2">1.313 U/C</text>
<text x="97.7" y="117.5">.067</text>
<text x="103.1" y="115.9">+.003</text>
<text x="103.5" y="119.2">-.000</text>
<text x="147.9" y="119.1">R.016</text>
<text x="63.2" y="122.3">R.125</text>
<text x="148.7" y="122.5">MAX</text>
<text x="180" y="122.4">R.063</text>
<text x="228.5" y="122.3">R.040</text>
<text x="12.3" y="129.1" transform="rotate(-90 12.3 129.1)">+.002</text>
<text x="15.7" y="128.7" transform="rotate(-90 15.7 128.7)">-.000</text>
<text x="97.2" y="129.9">.056</text>
<text x="102.6" y="128.2">+.004</text>
<text x="103" y="131.5">-.000</text>
<text x="110.5" y="129.9">U/C</text>
<text x="14" y="136.1" transform="rotate(-90 14 136.1)">4.070</text>
<text x="21" y="134.3" transform="rotate(-90 21 134.3)">+.002</text>
<text x="24.4" y="133.9" transform="rotate(-90 24.4 133.9)">-.000</text>
<text x="190.5" y="134.6">R.016</text>
<text x="191.3" y="137.9">MAX</text>
<text x="22.7" y="141.3" transform="rotate(-90 22.7 141.3)">3.471</text>
<text x="107.4" y="140.3">.010 X 45°</text>
<text x="134.8" y="141.1">.123</text>
<text x="140.3" y="139.5">+.003</text>
<text x="140.7" y="142.3">-.000</text>
<text x="227.2" y="142.8">.056±.001</text>
<text x="90.8" y="147.1">150°</text>
<text x="167.3" y="147.6">20°</text>
<text x="32.5" y="156.9" transform="rotate(-90 32.5 156.9)">1.274</text>
<text x="40.1" y="158.6" transform="rotate(-90 40.1 158.6)">1.200</text>
<text x="63.6" y="160.7">.002</text>
<text x="64.2" y="156.9">2.500</text>
<text x="71.2" y="160.7">A</text>
<text x="231" y="156.1">.094</text>
<text x="73.2" y="171.2">TIMING HOLE</text>
<text x="73.2" y="174.1">ON CENTER OF</text>
<text x="73.2" y="176.9">TOOTH</text>
</g>
<g font-size="2.5">
<text x="151.5" y="10.3">REV.</text>
<text x="191" y="10.3">DESCRIPTION</text>
<text x="240.9" y="10.3">DATE</text>
<text x="253.8" y="10.3">APPROVED</text>
<text x="153.1" y="17.6">C</text>
<text x="153.4" y="13.8">B</text>
<text x="161" y="13.8">INCREASED O.D. ON LOWER PORTION OF HOUSING(WAS 2.500&quot;)</text>
<text x="179.3" y="17.6">CHANGED I.D. (WAS 1.041-1.043)</text>
<text x="238.1" y="17.6">2/16/2015</text>
<text x="239.7" y="13.8">3-18-13</text>
<text x="257.5" y="13.8">MCH</text>
<text x="257.5" y="17.6">MCH</text>
</g>
<g font-size="2.1" fill="#808080">
<text x="144.3" y="171.4">DIMENSIONS ARE IN INCHES</text>
<text x="144.3" y="174">TOLERANCES:</text>
<text x="144.3" y="179.2">ANGULAR: MACH</text>
<text x="144.3" y="176.6">FRACTIONAL</text>
<text x="159" y="176.6">1/64</text>
<text x="163.5" y="179.2">1</text>
<text x="166.7" y="179.2">BEND</text>
<text x="174.2" y="179.2">1</text>
<text x="144.3" y="181.8">TWO PLACE DECIMAL</text>
<text x="144.3" y="184.3">THREE PLACE DECIMAL</text>
<text x="169.1" y="181.8">.010</text>
<text x="169.6" y="184.3">.005</text>
<text x="118.3" y="197.9">NEXT ASSY</text>
<text x="132" y="197.9">USED ON</text>
<text x="177.5" y="195.4">REMOVE ALL BURRS AND BREAK</text>
<text x="177.5" y="197.5">SHARP EDGES</text>
<text x="146.1" y="203.8">DO NOT SCALE DRAWING</text>
<text x="123.1" y="204">APPLICATION</text>
</g>
<g font-size="2" fill="#808080">
<text x="76.4" y="189.1">THE INFORMATION CONTAINED IN THIS</text>
<text x="76.4" y="191.6">DRAWING IS THE SOLE PROPERTY OF</text>
<text x="80.2" y="186">PROPRIETARY AND CONFIDENTIAL</text>
<text x="76.4" y="194.2">SPECIAL TOOL SOLUTIONS. ANY</text>
<text x="76.4" y="196.7">REPRODUCTION IN PART OR AS A WHOLE</text>
<text x="76.4" y="199.2">WITHOUT THE WRITTEN PERMISSION OF</text>
<text x="76.4" y="201.7">SPECIAL TOOL SOLUTIONS IS PROHIBITED.</text>
</g>
<g font-size="1.8" fill="#808080">
<text x="190.8" y="170.3">NAME</text>
<text x="203" y="170.4">DATE</text>
<text x="177.3" y="174.1">DRAWN</text>
<text x="177.3" y="178.1">CHECKED</text>
<text x="190.8" y="174.1">MCH</text>
<text x="201.5" y="174.1">11/23/2009</text>
<text x="177.4" y="181.7">ENG APPR.</text>
<text x="177.4" y="185.5">MFG APPR.</text>
<text x="144.1" y="189.8">MATERIAL</text>
<text x="177.5" y="189.3">Q.A.</text>
<text x="144.1" y="196.2">FINISH</text>
<text x="177.5" y="192.8">COMMENTS:</text>
<text x="211.9" y="198.3">SIZE</text>
<text x="216.9" y="198.4">DWG. NO.</text>
<text x="264.6" y="198.5">REV.</text>
<text x="211.8" y="204.9">SCALE:2:3</text>
<text x="223.7" y="205">WEIGHT:</text>
</g>
<text font-size="1.7" fill="#808080" x="253.2" y="204.9">SHEET 1 OF 2</text>
</svg>
